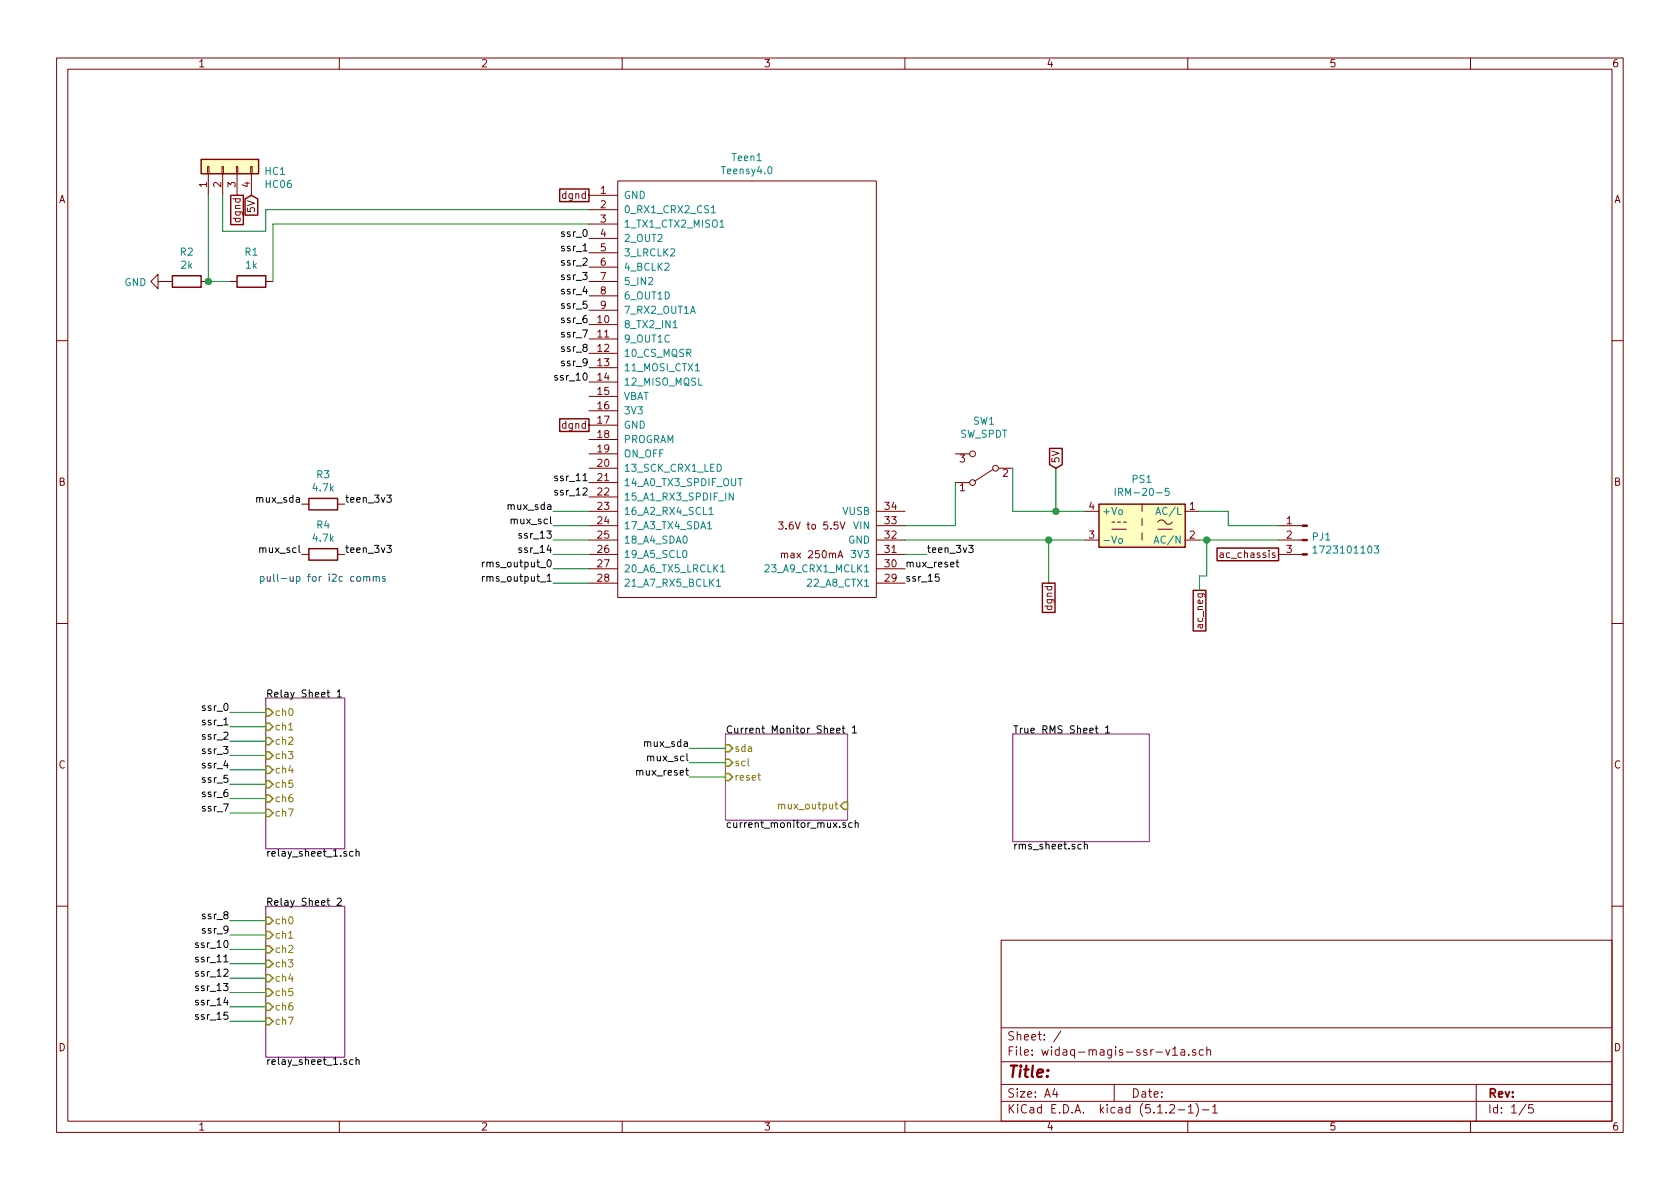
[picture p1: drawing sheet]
<svg xmlns="http://www.w3.org/2000/svg" width="297mm" height="210mm" viewBox="0 0 297 210" stroke-linecap="round" stroke-linejoin="round" font-family="sans-serif">
<g fill="none" stroke="#840000" stroke-width=".18">
<path d="M10 10.3h277v189.9h-277zM12 12.2h273v186.1h-273zM60 10.3v1.9M110 10.3v1.9M160 10.3v1.9M210 10.3v1.9M260 10.3v1.9M36.7 29.5h.3v1.2h-.3zM36.8 30.7v3.8M39.2 29.5h.3v1.2h-.3zM39.4 30.7v3.8M41.8 29.5h.2v1.2h-.2z"/>
<path d="M41.9 30.7v3.8M44.3 29.5h.3v1.2h-.3zM44.4 30.7v3.8M104.1 34.5h5.1M104.1 37.1h5.1M104.1 39.6h5.1M109.2 32h45.7v73.7h-45.7zM27.9 49.8v-1.3l-1.2 1.3 1.2 1.2v-1.2h2.6M35.6 49.8h1.2M40.6 49.8h1.3M47 49.8h1.3M104.1 49.8h5.1"/>
<path d="M104.1 57.4h5.1M104.1 59.9h5.1M104.1 44.7h5.1M104.1 47.2h5.1M104.1 52.3h5.1M104.1 54.9h5.1M104.1 42.2h5.1M10 60.2h2M104.1 62.5h5.1M104.1 65h5.1M104.1 67.6h5.1M104.1 70.1h5.1"/>
<path d="M104.1 72.6h5.1M104.1 75.2h5.1M104.1 77.7h5.1M285 60.2h2M53.3 98h1.3M53.3 89.1h1.3M59.7 98h1.3M59.7 89.1h1.3M104.1 80.3h5.1M104.1 82.8h5.1M104.1 85.3h5.1M104.1 87.9h5.1"/>
<path d="M104.1 90.4h5.1M104.1 93h5.1M104.1 95.5h5.1M104.1 98h5.1M137.7 92.3h.8l-.5 .5 .4 .1 .1 .4-.3 .3-.5-.2M148.2 98.6l.4-1.2 .4 1.2M148.3 98.3h.6M148.5 92.3l.5 1.3 .4-1.3M154.9 90.4h5.1M154.9 93h5.1M154.9 95.5h5.1M154.9 98h5.1"/>
<path d="M168.9 80.3h2.5M168.9 85.3h2.5M175.5 83.1l-3.2 2M176.5 82.8h2.6M191.8 90.4h2.5M191.8 95.5h2.5M196.6 93.6h2.5M196.6 92.3h.5M197.6 92.3h.5M198.6 92.3h.5M201.9 89.1v1.3M201.9 91.7v1.3"/>
<path d="M201.9 94.2v1.3M204.7 92.3a.83 .83 0 0 1 .8-.3 .83 .83 0 0 1 .7 .6 .73 .73 0 0 0 1.1-.3M204.7 93.6h2.6M209.5 90.4h2.6M209.5 95.5h2.6M215.7 97.8h.5l.1 .8M216.3 98.1h-.5l-.1 .2 .1 .3 .5-.1M226.1 93h4.2M226.1 95.5h4.2M226.1 98h4.2M10 110.3h2M104.1 100.6h5.1"/>
<path d="M104.1 103.1h5.1M154.9 100.6h5.1M154.9 103.1h5.1M285 110.3h2M10 160.2h2M177 166.3h108v32h-108zM285 160.2h2M60 198.3v1.9M110 198.3v1.9M160 198.3v1.9M177 194.8h108M177 191.8h108"/>
<path d="M177 187.8h108M177 181.8h108M186.5 192.5l-.4 1h1M186.8 193v1M187.6 182.3l-1.3 2M197 191.8v3M206.1 185.6l.4 1 .3-1M206.8 195.5l.2-.2h.4l.2 .2 .1 .3-.1 .2-.8 .8h.9M207.3 185.5l.4-.4v1.5M207.3 186.6h.9M208.3 196.3h1.2M208.8 185.7h.6l.1 .9"/>
<path d="M209.5 186h-.5l-.2 .3v.2l.2 .1 .5-.1M210 198.3v1.9M210.1 195.8l.4-.5v1.5M210.1 196.8h.9M210.2 186.5v.1M211.4 185.7a.37 .37 0 0 0-.6 .1l.1 .2 .5 .2 .1 .1-.2 .3-.5-.1M211.5 195.1a1.71 1.71 0 0 1 0 2.3M212.6 196.3h1.1M212.8 185.7l-.5-.1-.3 .3 .2 .6h.6M213.4 185.7h.1a.37 .37 0 0 1 .5 .1v.8M213.4 185.1v1.5M214.4 195.8l.4-.5v1.5"/>
<path d="M214.4 196.8h.8M260 198.3v1.9M261 191.8v6.5M269.8 195.2l-1.2 2M271 195.3h-.7v.7l.2-.1 .5 .1 .1 .2-.1 .5-.2 .1-.5-.1"/>
<circle cx="172" cy="80.3" r=".51"/>
<circle cx="172" cy="85.3" r=".51"/>
<circle cx="176" cy="82.8" r=".51"/>
</g>
<g fill="none" stroke="#840000" stroke-width=".25">
<path d="M35.6 28.2h10.1v2.5h-10.1zM40.8 34.5h2.2v5.2h-2.2zM43.3 35.2l1.1-.7 1.2 .7v2.8h-2.3zM99 33.4h5.1v2.3h-5.1zM30.5 48.8h5.1v2h-5.1zM41.9 48.8h5.1v2h-5.1zM99 74.1h5.1v2.2h-5.1zM185.6 79.3h2.2v2.9l-1.1 .6-1.1-.6zM54.6 88.1h5.1v2.1h-5.1zM54.6 97h5.1v2.1h-5.1zM194.3 89.1h15.2v7.7h-15.2zM215.2 96.9h10.9v2.3h-10.9z"/>
<path d="M184.3 103.1h2.2v5.2h-2.2zM211 104.4h2.2v7.2h-2.2z"/>
</g>
<g fill="#ffffc2" stroke="#ffffc2" stroke-width=".18">
<path d="M35.6 28.2h10.1v2.5h-10.1z"/>
<path d="M194.3 89.1h15.2v7.7h-15.2z"/>
</g>
<g fill="none" stroke="#008400" stroke-width=".18">
<path d="M36.8 34.5v15.3h3.8M39.4 34.5v6.4h7.6v-3.8h57.1M104.1 39.6h-55.8v10.2M97.8 90.4h6.3M97.8 93h6.3M97.8 95.5h6.3M97.8 98h6.3M160 95.5h31.8M160 98h3.8M168.9 85.3v7.7h-8.9M179.1 82.8v7.6h12.7M185.4 95.5v7.6"/>
<path d="M186.7 82.8v7.6M212.1 90.4h5.1v2.6h8.9M212.1 95.5h14M213.4 95.5v6.3h-1.3v2.6M97.8 100.6h6.3M97.8 103.1h6.3M40.6 126h6.4M40.6 128.5h6.4M40.6 131.1h6.4M40.6 133.6h6.4M40.6 136.1h6.4M40.6 138.7h6.4"/>
<path d="M121.9 132.3h6.4M121.9 134.9h6.4M121.9 137.4h6.4M40.6 141.2h6.4M40.6 143.8h6.4M40.6 162.8h6.4M40.6 165.3h6.4M40.6 167.9h6.4M40.6 170.4h6.4M40.6 173h6.4M40.6 175.5h6.4M40.6 178h6.4"/>
<path d="M40.6 180.6h6.4"/>
</g>
<g fill="#008400" stroke="#008400" stroke-width=".25">
<circle cx="36.8" cy="49.8" r=".51"/>
<circle cx="185.4" cy="95.5" r=".51"/>
<circle cx="213.4" cy="95.5" r=".51"/>
<circle cx="186.7" cy="90.4" r=".51"/>
</g>
<g fill="none" stroke="#008484" stroke-width=".18">
<path d="M125.8 36.7l.3-.3v1.2M125.8 37.6h.7M119 58h.7M127.3 40.2h.7M122.9 65.6h.8M120.9 97.4l.1-.1a.67 .67 0 0 1 .5 .7 .67 .67 0 0 1-.5 .6 .83 .83 0 0 1-.1-1.2zM125.1 92.6l.4-.4v1.3M125.1 93.5h.7M125.3 90.1l.4-.4v1.3M125.3 91h.8M126.8 82.1a.64 .64 0 0 1 .7 .6 .64 .64 0 0 1-.7 .7zM129.6 87.2v1.2l-.7-1.2v1.2"/>
<path d="M130.5 84.6h.7M135.3 100l.5-.1 .2 .3-.1 .2-.7 .7h.8M197.2 86.4v1.2M197.8 87l.7-.1v-.4l-.7-.1v1.2M197.8 95.3l.2-.1 .4 .1 .1 .5-.2 .2-.3 .1-.2-.2zM204.1 96.1l.4-1.3 .4 1.3M206.7 86.4h-.6l-.1 .6 .5-.2 .2 .3v.3l-.2 .2-.5-.1M232.2 96.9l.3-.4v1.3M232.2 97.8h.7M243 96.5h.8l-.5 .5 .4 .1v.6l-.2 .1-.5-.1M126.7 102.8l.4-.4v1.3M126.7 103.7h.7"/>
<path d="M127.4 100.2l.4-.3v1.2M127.4 101.1h.7"/>
</g>
<g fill="#840000" stroke="#840000" stroke-width=".18">
<path d="M230.3 97.9h.8v.3h-.8z"/>
<path d="M230.3 95.4h.8v.2h-.8z"/>
<path d="M230.3 92.8h.8v.3h-.8z"/>
</g>
<g fill="none" stroke="#000" stroke-width=".18">
<path d="M68.4 87.5h.8l-.4 .5 .3 .2v.5l-.2 .1-.5-.1M68.4 96.4h.8l-.4 .5 .3 .1v.6l-.2 .1-.5-.1M85.3 99.4v.8M85.7 99.4l-.4 .2M169 99.4h.5M169.2 99v1.1l.3 .1M171.3 96.4h.8l-.5 .5 .4 .1v.6l-.2 .1-.5-.1M85.3 101.9v.9M85.7 101.9l-.4 .3M96.7 102.8h.8M166 101.5h-.6v.6l.1-.1 .5 .1v.6l-.2 .1-.4-.1M59.6 122.3l.4-.3v1.3"/>
<path d="M59.6 123.3h.8M112.6 136.4l.2-.2 .3 .1v.8M112.6 136.2v.9M146.8 129.2l.6-.1v-.3h-.4l-.2 .2 .1 .6h.5M147.9 129.2l.6-.1v-.3h-.4l-.2 .2 .1 .6h.5M148.9 128.8h.5M149.1 128.3v1.1l.3 .2M150.7 128.7l.4-.4v1.3M150.7 129.6h.7M193.6 128.8h.5M193.8 128.3v1.1l.3 .2M195.5 128.7l.3-.4v1.3"/>
<path d="M195.5 129.6h.7M59.6 158.9l.5-.1 .3 .4-.1 .2-.7 .7h.8M62.4 150.6h-.3l-.3 .2 .1 .6h.5M63 150.7l.1-.1h.3l.1 .8M63 150.1v1.3M149.5 145.5h-.3l-.2 .2 .1 .1 .4 .2v.3h-.5M150.6 145.5h-.3l-.3 .2 .2 .6h.4M151.2 145.6l.2-.1h.3v.8M151.2 145.1v1.2M191.2 149.3h-.4l-.2 .2 .1 .6h.5M191.7 149.4l.2-.1h.3l.1 .8M191.7 148.9v1.2"/>
<path d="M62.4 187.4h-.3l-.3 .2 .1 .6h.5M63 187.5l.1-.1h.3l.1 .8M63 187v1.2"/>
</g>
<path d="M63.2 102l.3-.1 .3 .3-.2 .5-.3 .1-.2-.2zM64.3 102.1l.2-.2 .3 .1v.8M64.3 101.9v.9M64.8 102.1l.2-.2 .3 .1 .1 .8M66 102.1l.2-.2 .3 .1v.8M66 101.9v.9M66.5 102.1l.2-.2 .3 .1 .1 .8M68.1 102l-.3-.1-.2 .2 .1 .2 .4 .1v.3h-.5" fill="none" stroke="#0000c2" stroke-width=".18"/>
<path d="M47 123.4h14v26.7h-14zM128.3 129.8h21.6v15.2h-21.6zM179.1 129.8h24.1v19h-24.1zM47 160.3h14v26.6h-14z" fill="none" stroke="#840084" stroke-width=".18"/>
<path d="M51.1 129.1h.7M132.3 134.2v1l.2 .2M134 137.1h.4M134.2 136.7v1.1l.2 .2M137.7 142.3l.1-.1 .4 .1v.7M137.7 142.2v.8M147.7 142.2h.4M147.8 141.8v1.1l.3 .1M51.1 165.9h.7" fill="none" stroke="#848400" stroke-width=".18"/>
<g fill="none" stroke="#848400" stroke-width=".25">
<path d="M47 127.9h.6l.7 .6-.7 .7h-.6zM47 130.4h.6l.7 .7-.7 .6h-.6zM47 133h.6l.7 .6-.7 .6h-.6zM47 135.5h.6l.7 .6-.7 .7h-.6zM47 138h.6l.7 .7-.7 .6h-.6zM47 125.3h.6l.7 .7-.7 .6h-.6zM128.3 131.7h.6l.6 .6-.6 .7h-.6zM128.3 134.2h.6l.6 .7-.6 .6h-.6zM128.3 136.8h.6l.6 .6-.6 .6h-.6zM47 140.6h.6l.7 .6-.7 .7h-.6zM47 143.1h.6l.7 .7-.7 .6h-.6zM149.2 141.9h.7v1.2h-.7l-.6-.6z"/>
<path d="M47 164.7h.6l.7 .6-.7 .7h-.6zM47 167.3h.6l.7 .6-.7 .6h-.6zM47 169.8h.6l.7 .6-.7 .7h-.6zM47 172.3h.6l.7 .7-.7 .6h-.6zM47 174.9h.6l.7 .6-.7 .6h-.6zM47 177.4h.6l.7 .6-.7 .7h-.6zM47 180h.6l.7 .6-.7 .6h-.6zM47 162.2h.6l.7 .6-.7 .6h-.6z"/>
</g>
<text font-size="2.8" fill="#840000" x="178" y="190.5">Title:</text>
<g font-size="2.1" fill="#840000">
<text x="178" y="184">Sheet: /</text>
<text x="178" y="186.7">File: widaq-magis-ssr-v1a.sch</text>
<text x="178" y="196.9">KiCad E.D.A. kicad (5.1.2-1)-1</text>
<text x="178" y="194.1">Size: A4</text>
<text x="200" y="194.1">Date:</text>
<text x="263" y="194.1">Rev:</text>
<text x="263" y="196.9">Id: 1/5</text>
</g>
<g font-size="1.8" fill="#840000">
<text x="35" y="11.9">1</text>
<text x="85" y="11.9">2</text>
<text x="135" y="11.9">3</text>
<text x="185" y="11.9">4</text>
<text x="235" y="11.9">5</text>
<text x="285" y="11.9">6</text>
<text x="10.4" y="35.9">A</text>
<text x="36.6" y="33.1" transform="rotate(-90 36.6 33.1)">1</text>
<text x="39.1" y="33.1" transform="rotate(-90 39.1 33.1)">2</text>
<text x="41.7" y="33.1" transform="rotate(-90 41.7 33.1)">3</text>
<text x="44.2" y="33.1" transform="rotate(-90 44.2 33.1)">4</text>
<text x="99.6" y="35.2">dgnd</text>
<text x="106.2" y="34.3">1</text>
<text x="285.4" y="35.9">A</text>
<text x="42.5" y="39.1" transform="rotate(-90 42.5 39.1)">dgnd</text>
<text x="45.1" y="37.5" transform="rotate(-90 45.1 37.5)">5V</text>
<text x="106.2" y="36.8">2</text>
<text x="106.2" y="39.4">3</text>
<text x="106.2" y="41.9">4</text>
<text x="106.2" y="44.4">5</text>
<text x="106.2" y="47">6</text>
<text x="106.2" y="49.5">7</text>
<text x="106.2" y="52.1">8</text>
<text x="105.7" y="57.1">10</text>
<text x="105.7" y="59.7">11</text>
<text x="106.2" y="54.6">9</text>
<text x="105.7" y="62.2">12</text>
<text x="105.7" y="64.8">13</text>
<text x="105.7" y="67.3">14</text>
<text x="105.7" y="69.8">15</text>
<text x="99.6" y="75.8">dgnd</text>
<text x="105.7" y="72.4">16</text>
<text x="105.7" y="74.9">17</text>
<text x="105.7" y="77.5">18</text>
<text x="105.7" y="80">19</text>
<text x="105.7" y="82.5">20</text>
<text x="169.7" y="81.8">3</text>
<text x="187.3" y="82" transform="rotate(-90 187.3 82)">5V</text>
<text x="10.4" y="85.9">B</text>
<text x="105.7" y="85.1">21</text>
<text x="105.7" y="87.6">22</text>
<text x="169.7" y="86.9">1</text>
<text x="177.3" y="84.3">2</text>
<text x="285.4" y="85.9">B</text>
<text x="105.7" y="90.2">23</text>
<text x="105.7" y="92.7">24</text>
<text x="105.7" y="95.2">25</text>
<text x="138.6" y="93.6">3.6V to 5.5V</text>
<text x="156.5" y="95.2">32</text>
<text x="156.5" y="92.7">33</text>
<text x="156.5" y="90.2">34</text>
<text x="192.6" y="95.2">3</text>
<text x="192.6" y="90.2">4</text>
<text x="210.3" y="90.2">1</text>
<text x="210.3" y="95.2">2</text>
<text x="227.5" y="92.7">1</text>
<text x="227.5" y="95.2">2</text>
<text x="105.7" y="97.8">26</text>
<text x="105.7" y="100.3">27</text>
<text x="138.6" y="98.7">max 250mA</text>
<text x="156.5" y="100.3">30</text>
<text x="156.5" y="97.8">31</text>
<text x="216.4" y="98.7">ac_chassis</text>
<text x="227.5" y="97.8">3</text>
<text x="105.7" y="102.9">28</text>
<text x="156.5" y="102.9">29</text>
<text x="186.1" y="107.7" transform="rotate(-90 186.1 107.7)">dgnd</text>
<text x="212.7" y="110.7" transform="rotate(-90 212.7 110.7)">ac_neg</text>
<text x="10.4" y="135.9">C</text>
<text x="285.4" y="135.9">C</text>
<text x="10.4" y="185.9">D</text>
<text x="285.4" y="185.9">D</text>
<text x="35" y="199.9">1</text>
<text x="85" y="199.9">2</text>
<text x="135" y="199.9">3</text>
<text x="185" y="199.9">4</text>
<text x="235" y="199.9">5</text>
<text x="285" y="199.9">6</text>
</g>
<g font-size="1.8" fill="#008484">
<text x="129.5" y="28.5">Teen1</text>
<text x="46.9" y="30.9">HC1</text>
<text x="47" y="33.2">HC06</text>
<text x="110.2" y="35.2">GND</text>
<text x="127.8" y="30.8">Teensy4.0</text>
<text x="110.2" y="37.7">0_RX1_CRX2_CS1</text>
<text x="110.2" y="40.3">1_TX1_CTX2_MISO1</text>
<text x="31.9" y="45.2">R2</text>
<text x="32.1" y="47.5">2k</text>
<text x="43.3" y="45.2">R1</text>
<text x="43.5" y="47.5">1k</text>
<text x="110.2" y="45.3">3_LRCLK2</text>
<text x="110.2" y="47.9">4_BCLK2</text>
<text x="110.2" y="42.8">2_OUT2</text>
<text x="22" y="50.6">GND</text>
<text x="110.2" y="50.4">5_IN2</text>
<text x="110.2" y="53">6_OUT1D</text>
<text x="110.2" y="58">8_TX2_IN1</text>
<text x="110.2" y="55.5">7_RX2_OUT1A</text>
<text x="110.2" y="60.6">9_OUT1C</text>
<text x="110.2" y="63.1">10_CS_MQSR</text>
<text x="110.2" y="65.7">11_MOSI_CTX1</text>
<text x="110.2" y="68.2">12_MISO_MQSL</text>
<text x="110.2" y="70.7">VBAT</text>
<text x="110.2" y="73.3">3V3</text>
<text x="110.2" y="75.8">GND</text>
<text x="169.7" y="77.4">SW_SPDT</text>
<text x="172.1" y="75.1">SW1</text>
<text x="110.2" y="78.4">PROGRAM</text>
<text x="110.2" y="80.9">ON_OFF</text>
<text x="110.2" y="83.4">13_SCK_CRX1_LED</text>
<text x="55.4" y="86.9">4.7k</text>
<text x="56" y="84.6">R3</text>
<text x="110.2" y="86">14_A0_TX3_SPDIF_OUT</text>
<text x="110.2" y="88.5">15_A1_RX3_SPDIF_IN</text>
<text x="198.2" y="87.7">IRM-20-5</text>
<text x="200.2" y="85.4">PS1</text>
<text x="55.4" y="95.8">4.7k</text>
<text x="56" y="93.5">R4</text>
<text x="110.2" y="91.1">16_A2_RX4_SCL1</text>
<text x="110.2" y="93.6">17_A3_TX4_SDA1</text>
<text x="149" y="91.1">VUSB</text>
<text x="151" y="93.6">VIN</text>
<text x="194.8" y="91.1">+Vo</text>
<text x="204.9" y="91.1">AC/L</text>
<text x="232.1" y="95.6">PJ1</text>
<text x="110.2" y="96.1">18_A4_SDA0</text>
<text x="110.2" y="98.7">19_A5_SCL0</text>
<text x="110.2" y="101.2">20_A6_TX5_LRCLK1</text>
<text x="135.9" y="101.2">23_A9_CRX1_MCLK1</text>
<text x="150" y="96.1">GND</text>
<text x="150.8" y="98.7">3V3</text>
<text x="194.8" y="96.1">-Vo</text>
<text x="204.7" y="96.1">AC/N</text>
<text x="233.1" y="97.9">1723101103</text>
<text x="110.2" y="103.8">21_A7_RX5_BCLK1</text>
<text x="143.2" y="103.8">22_A8_CTX1</text>
</g>
<g font-size="1.8">
<text x="99.5" y="41.9">ssr_0</text>
<text x="99.5" y="44.4">ssr_1</text>
<text x="99.5" y="47">ssr_2</text>
<text x="99.5" y="49.5">ssr_3</text>
<text x="99.5" y="52.1">ssr_4</text>
<text x="99.5" y="54.6">ssr_5</text>
<text x="99.5" y="57.1">ssr_6</text>
<text x="99.5" y="59.7">ssr_7</text>
<text x="99.5" y="62.2">ssr_8</text>
<text x="99.5" y="64.8">ssr_9</text>
<text x="98.5" y="67.3">ssr_10</text>
<text x="45.7" y="88.9">mux_sda</text>
<text x="61" y="88.9">teen_3v3</text>
<text x="98.5" y="85.1">ssr_11</text>
<text x="98.5" y="87.6">ssr_12</text>
<text x="90.1" y="90.2">mux_sda</text>
<text x="90.7" y="92.7">mux_scl</text>
<text x="92.2" y="95.2">ssr_13</text>
<text x="46.3" y="97.8">mux_scl</text>
<text x="61" y="97.8">teen_3v3</text>
<text x="86.1" y="100.3">rms_output_0</text>
<text x="92.2" y="97.8">ssr_14</text>
<text x="160" y="100.3">mux_reset</text>
<text x="163.8" y="97.8">teen_3v3</text>
<text x="86.1" y="102.9">rms_output_1</text>
<text x="160" y="102.9">ssr_15</text>
<text x="36" y="125.7">ssr_0</text>
<text x="47" y="123.3">Relay Sheet 1</text>
<text x="36" y="128.3">ssr_1</text>
<text x="36" y="130.8">ssr_2</text>
<text x="128.3" y="129.7">Current Monitor Sheet 1</text>
<text x="179.1" y="129.7">True RMS Sheet 1</text>
<text x="36" y="133.3">ssr_3</text>
<text x="36" y="135.9">ssr_4</text>
<text x="113.1" y="137.2">mux_reset</text>
<text x="114.2" y="132.1">mux_sda</text>
<text x="114.8" y="134.6">mux_scl</text>
<text x="36" y="138.4">ssr_5</text>
<text x="36" y="141">ssr_6</text>
<text x="36" y="143.5">ssr_7</text>
<text x="128.3" y="146.4">current_monitor_mux.sch</text>
<text x="47" y="151.5">relay_sheet_1.sch</text>
<text x="179.1" y="150.2">rms_sheet.sch</text>
<text x="47" y="160.2">Relay Sheet 2</text>
<text x="35" y="167.6">ssr_10</text>
<text x="36" y="162.6">ssr_8</text>
<text x="36" y="165.1">ssr_9</text>
<text x="35" y="170.2">ssr_11</text>
<text x="35" y="172.7">ssr_12</text>
<text x="35" y="175.3">ssr_13</text>
<text x="35" y="177.8">ssr_14</text>
<text x="35" y="180.3">ssr_15</text>
<text x="47" y="188.3">relay_sheet_1.sch</text>
</g>
<text font-size="1.8" fill="#0000c2" x="45.7" y="102.9">pull-up for i2c comms</text>
<g font-size="1.8" fill="#848400">
<text x="48.5" y="129.2">ch1</text>
<text x="48.5" y="131.7">ch2</text>
<text x="48.5" y="126.6">ch0</text>
<text x="48.5" y="134.2">ch3</text>
<text x="48.5" y="136.8">ch4</text>
<text x="129.8" y="133">sda</text>
<text x="129.8" y="135.5">scl</text>
<text x="48.5" y="139.3">ch5</text>
<text x="48.5" y="141.9">ch6</text>
<text x="129.8" y="138">reset</text>
<text x="138.2" y="143.1">mux_output</text>
<text x="48.5" y="144.4">ch7</text>
<text x="48.5" y="166">ch1</text>
<text x="48.5" y="163.4">ch0</text>
<text x="48.5" y="168.5">ch2</text>
<text x="48.5" y="171.1">ch3</text>
<text x="48.5" y="173.6">ch4</text>
<text x="48.5" y="176.1">ch5</text>
<text x="48.5" y="178.7">ch6</text>
<text x="48.5" y="181.2">ch7</text>
</g>
</svg>
